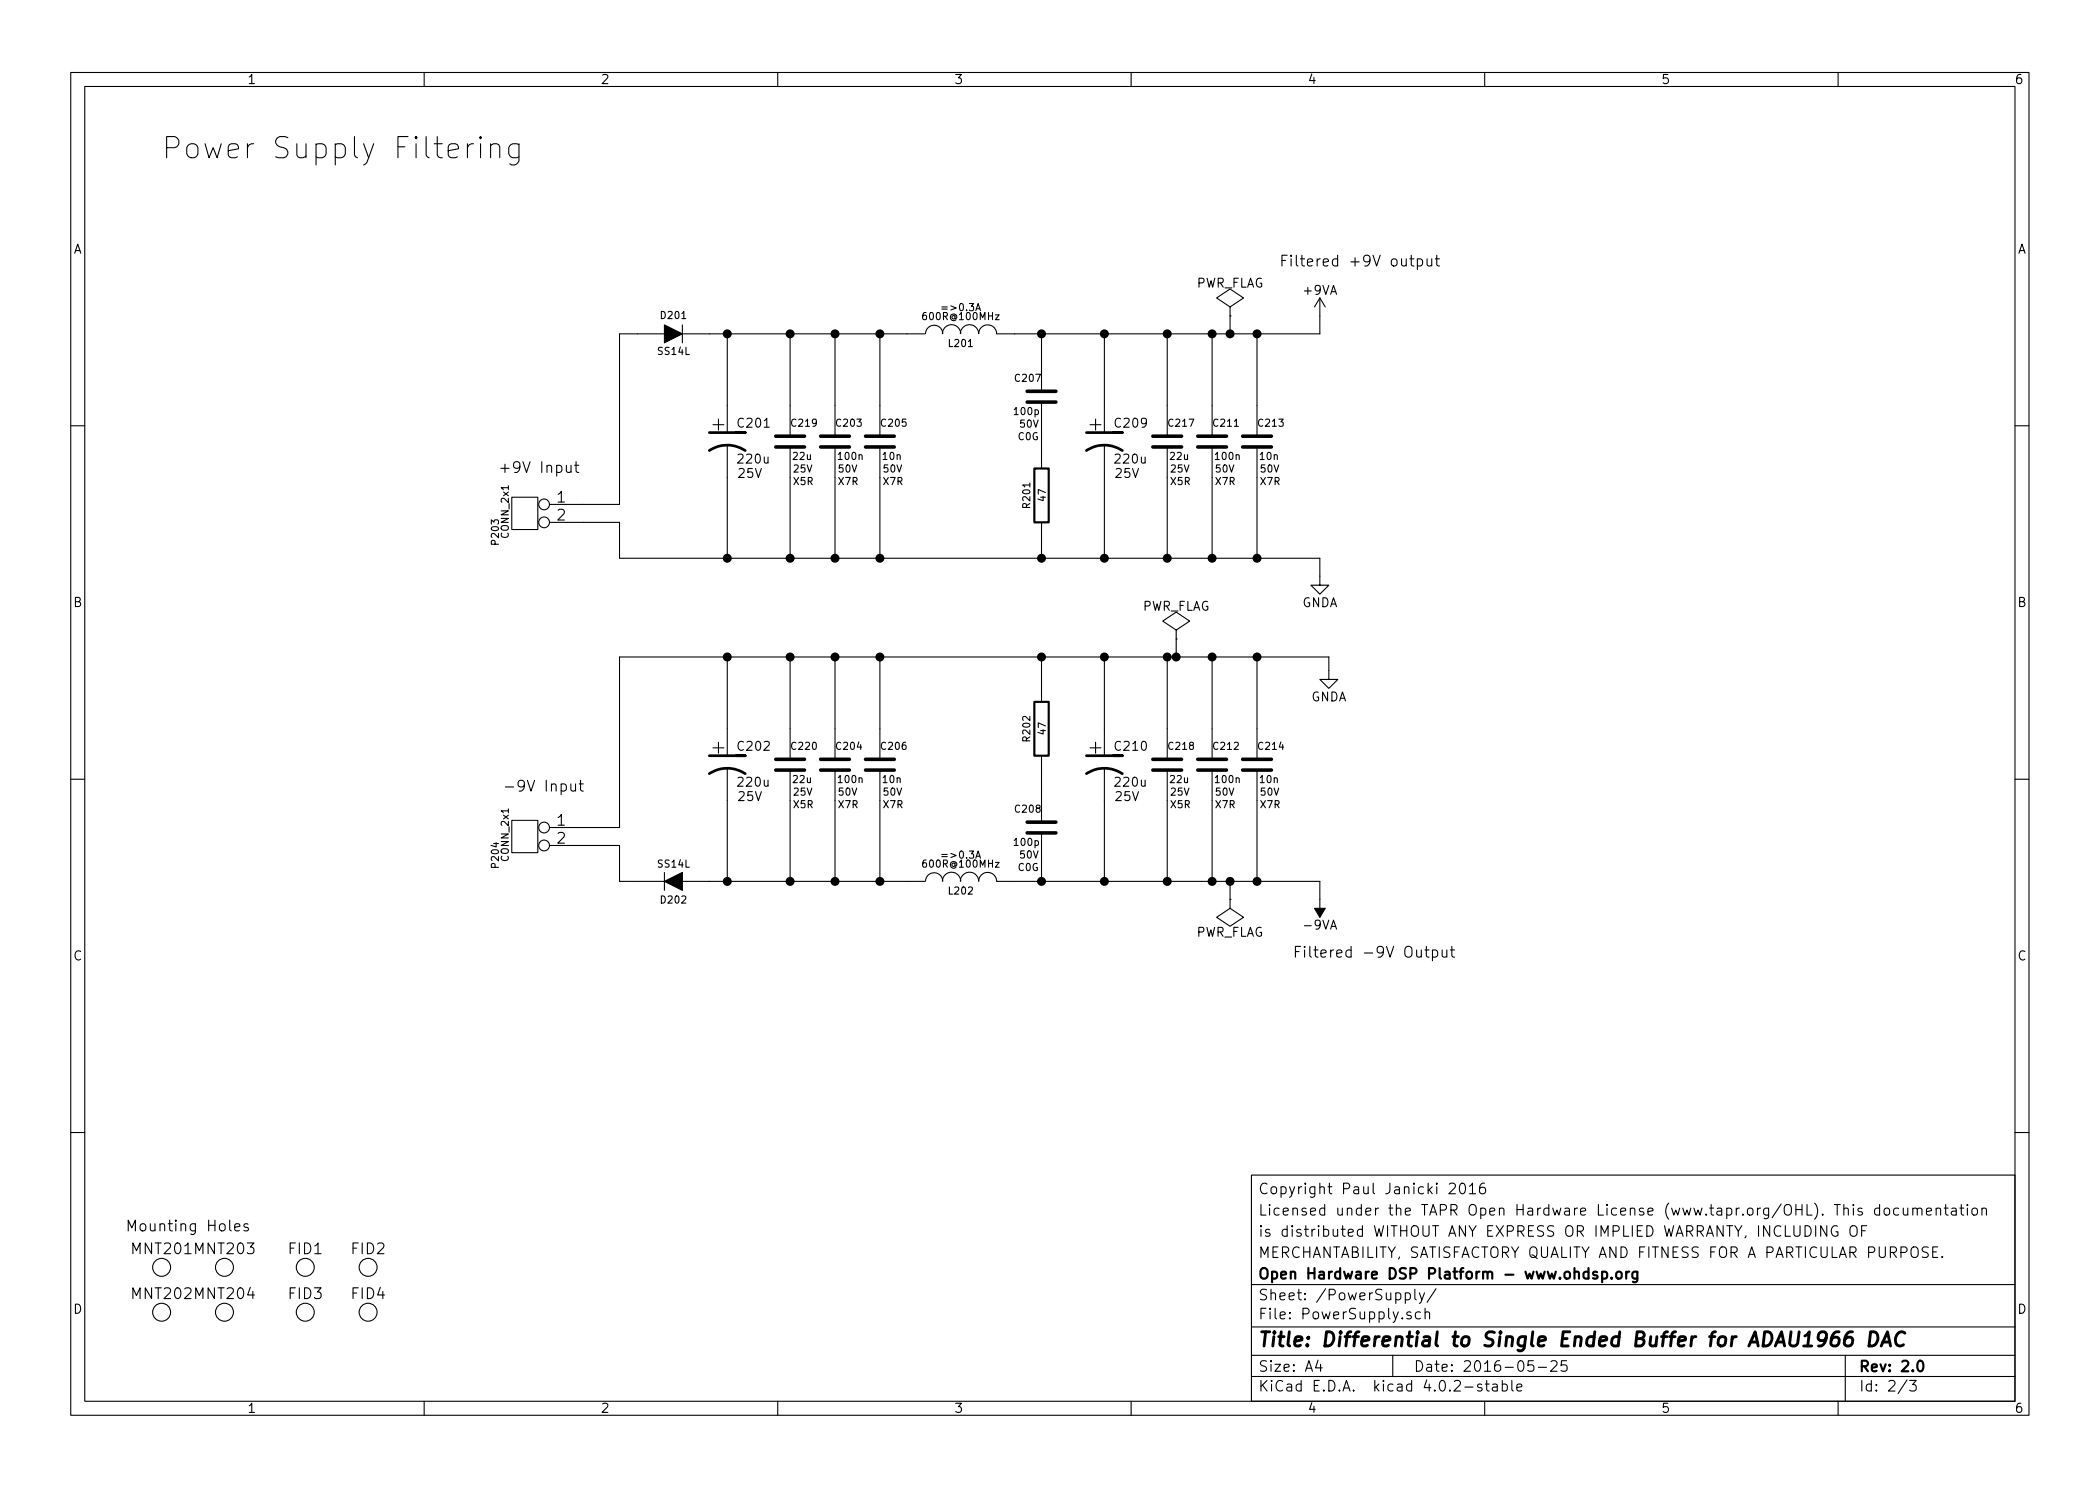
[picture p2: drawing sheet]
<svg xmlns="http://www.w3.org/2000/svg" width="297mm" height="210mm" viewBox="0 0 297 210" stroke-linecap="round" stroke-linejoin="round" font-family="sans-serif">
<g fill="none" stroke="#000" stroke-width=".15">
<path d="M10 10.3h277v189.9h-277zM12 12.2h273v186.1h-273zM60 10.3v1.9M68 19.3l-.2 .2 .2 .1 .1-.1-.1-.2v.3M110 10.3v1.9M160 10.3v1.9M210 10.3v1.9M260 10.3v1.9M66.1 20.3v2M67 20.3a.73 .73 0 0 0-.9 .6M68 20.3v2M69.4 20.6a.76 .76 0 0 1 1.3 .2v1.5"/>
<path d="M69.4 20.3v2M73.4 20.3v2.5a.84 .84 0 0 1-1.3 .4M73.4 20.5a.96 .96 0 0 0-1.4 .4v.9l.1 .2a.99 .99 0 0 0 1.3 .2M199.4 36.6h.6M199.6 36.1v1.3l.1 .2h.3M200.5 36.7a.48 .48 0 0 1 .6 .1l.1 .6a.48 .48 0 0 1-.7 .2M200.5 36.6v1.5M201.9 36.6v.8a.38 .38 0 0 0 .6 .1M202.5 36.6v1M203 36.6h.6M203.2 36.1v1.3l.1 .2h.3M94 47.2h-6.4v24.2h-9.9"/>
<path d="M96.5 47.2h34.3M96.5 46v2.5M102.9 47.2v14M111.8 47.2v14.5M118.1 47.2v14.5M124.5 47.2v14.5M130.9 47.2a1.22 1.22 0 0 1 1.2-1.2 1.22 1.22 0 0 1 1.2 1.2M133.3 47.2a1.3 1.3 0 0 1 1.3-1.3 1.3 1.3 0 0 1 1.3 1.3M135.8 47.2a1.3 1.3 0 0 1 1.3-1.3 1.3 1.3 0 0 1 1.3 1.3 1.27 1.27 0 0 1 1.3-1.2 1.27 1.27 0 0 1 1.3 1.2M138 44l.4-1.1 .3 1.1M138.1 43.7h.5M147.3 47.2v8.2"/>
<path d="M147.3 56.9v9.4M156.2 47.2v14M165.1 47.2v14.5M171.4 47.2v14.5M174 44.7h.1M174 43.4l1.9-1.2-1.9-1.3-1.9 1.3 1.9 1.2v1.3M174 44.7v2.5M177.8 47.2v14.5M186.7 42.2v5h-45.7M186.7 42.2l-.8 1.2M186.7 42.2l.8 1.2M10 60.2h2"/>
<path d="M72.4 70.4h3.7v4.5h-3.7zM77.7 73.9h9.9v5.1h99.1v3.8h1.3l-1.3 1.3-1.3-1.3h1.3M80.1 65.8v.8a.38 .38 0 0 0 .7 .1M80.8 65.8v1M81.3 65.8h.6M81.5 65.3v1.3l.1 .2h.3M102.9 63v16M111.8 63.2v15.8M118.1 63.2v15.8M124.5 63.2v15.8M147.3 73.9v5.1M156.2 63v16"/>
<path d="M165.1 63.2v15.8M171.4 63.2v15.8M177.8 63.2v15.8M285 60.2h2M102.9 93v13.9M111.8 93v14.4M118.1 93v14.4M124.5 93v14.4M147.3 93v6.3M156.2 93v13.9M165.1 93v14.4M166.4 90.4h.1"/>
<path d="M166.4 89.1l1.9-1.2-1.9-1.3-1.9 1.3 1.9 1.2v1.3M166.4 90.4v2.6M171.4 93v14.4M177.8 93v14.4M188 96.1h-1.3l1.3 1.3 1.2-1.3h-1.2v-3.1h-100.4v24.1h-9.9M10 110.3h2M72.4 116.1h3.7v4.5h-3.7zM77.7 119.6h9.9v5.1h6.4M80.7 110.9v.8a.38 .38 0 0 0 .7 .1M81.4 110.9v1M81.9 110.9h.6M82.1 110.4v1.3l.1 .2h.3"/>
<path d="M102.9 108.7v16M111.8 109v15.7M118.1 109v15.7M124.5 109v15.7M147.3 106.9v9.4M147.3 117.9v6.8M156.2 108.7v16M165.1 109v15.7M171.4 109v15.7M177.8 109v15.7M285 110.3h2M94 123.4v2.6"/>
<path d="M96.5 124.7h34.3M130.9 124.7a1.22 1.22 0 0 1 1.2-1.2 1.22 1.22 0 0 1 1.2 1.2M133.3 124.7a1.3 1.3 0 0 1 1.3-1.3 1.3 1.3 0 0 1 1.3 1.3M135.8 124.7a1.3 1.3 0 0 1 1.3-1.3 1.3 1.3 0 0 1 1.3 1.3 1.27 1.27 0 0 1 1.3-1.3 1.27 1.27 0 0 1 1.3 1.3M138 121.4l.4-1 .3 1M138.1 121.2h.5M141 124.7h45.7v5.1M174 127.2h.1M174 127.2v1.3l1.9 1.3-1.9 1.3-1.9-1.3 1.9-1.3M174 124.7v2.5M201.5 134.4h.6M201.8 133.9v1.3v.2h.3"/>
<path d="M202.6 134.5a.48 .48 0 0 1 .7 .1l.1 .5a.48 .48 0 0 1-.8 .3M202.6 134.4v1.5M204 134.4v.8a.38 .38 0 0 0 .6 .1M204.6 134.4v1M205.2 134.4h.5M205.4 133.9v1.3v.2h.3M10 160.2h2M33.2 173.7l.7-.2v-.3l-.5-.1-.2 .3 .1 .7 .1 .1 .5-.1M35.1 173.2l-.4-.1-.2 .3 .1 .2 .5 .1 .1 .2-.1 .2-.1 .1-.5-.1M177 166.3h108v32h-108zM205 167.6l.2-.2 .5 .1a.37 .37 0 0 1 .1 .5l-.9 .9h1M206.6 167.6a.35 .35 0 0 1 .3-.2 .35 .35 0 0 1 .3 .3 .77 .77 0 0 1-.4 1.2 .9 .9 0 0 1-.2-1.3z"/>
<path d="M207.8 167.8l.5-.4v1.5M207.8 168.9h.9M210 167.4a.59 .59 0 0 0-.7 .6v.8l.2 .1h.4l.2-.1v-.5l-.1-.3h-.5l-.2 .3M258.4 173.4v1.5l-.9-1.5v1.5M259.9 173.5a.69 .69 0 0 0-.8 .2 .69 .69 0 0 0 0 .9 .54 .54 0 0 0 .9 .2v-.5h-.3M261.7 173.7l.3-.3a.53 .53 0 0 1 .7 .5v.5a.51 .51 0 0 1-.8 .4 1.05 1.05 0 0 1-.2-1.1zM263.3 174.1h.5M264 173.4h-.7v1.5M265.9 171l-.5-.1-.2 .3v.6l.2 .1h.5M265.9 170.4v1.5M266.6 171.1a.41 .41 0 0 1 .7 .1v.4a.41 .41 0 0 1-.4 .3 .41 .41 0 0 1-.4-.3zM268.6 171l-.5-.1-.3 .3 .1 .6 .2 .1h.5"/>
<path d="M269.2 170.9l.1 1a.4 .4 0 0 0 .5-.1M269.8 170.9v1M270.6 171.1a.38 .38 0 0 1 .6 0v.8M270.6 170.9v1M271.2 171.1a.36 .36 0 0 1 .3-.2 .36 .36 0 0 1 .4 .2v.8M272.5 171.4l.7-.1v-.3l-.5-.1-.2 .2 .1 .8h.1h.5M272.7 176.5l-.2-.1-.5 .1a.35 .35 0 0 0-.1 .4 .35 .35 0 0 0 .3 .2l.4 .2a.35 .35 0 0 1 .1 .3 .35 .35 0 0 1-.2 .3l-.6-.1M273.4 177.1h.5M273.9 171.1a.38 .38 0 0 1 .6 0v.8M273.9 170.9v1M274.1 176.4h-.7v1.5h.7M274.7 177.8h.1l-.1 .1v-.1v.1"/>
<path d="M275 170.9h.6M275.2 170.4v1.3l.2 .2h.2M276.1 171l.1-.1 .5 .1v.9M276.7 171.3l-.5 .1-.2 .2 .1 .3h.1h.5M277.2 170.9h.6M277.4 170.4v1.3l.2 .2h.2M278.3 170.4l-.1 .1 .1 .1 .1-.1-.1-.1v.2M278.3 170.9v1M279 171.1a.41 .41 0 0 1 .7 .1v.4a.41 .41 0 0 1-.4 .3 .41 .41 0 0 1-.4-.3zM280.3 171.1a.38 .38 0 0 1 .7 0v.8M280.3 170.9v1M285 160.2h2"/>
<path d="M60 198.3v1.9M110 198.3v1.9M160 198.3v1.9M177 194.8h108M177 191.8h108M177 187.8h108M177 181.8h108M186.4 192.5l-.3 1h.9M186.8 193v1M197 191.8v3M198.8 183a.48 .48 0 0 1 .6 .1l.1 .1-.1 .6a.48 .48 0 0 1-.6 0M199.6 185.7a.37 .37 0 0 0-.6 .1v.1a.54 .54 0 0 0 .6 .3v.1v.2l-.2 .1-.4-.1"/>
<path d="M200.1 182.4v1.3l.2 .2M200.8 182.9l.3 1M200.9 185.7l-.4-.1-.3 .3 .1 .6 .2 .1 .4-.1M201.5 182.9l-.5 1.4-.2 .1M201.6 185.7a.38 .38 0 0 1 .6 .1v.8M201.6 185.1v1.5M203.1 182.3l-1.2 2M209.6 195.9a.37 .37 0 0 0-.6 .1v.1a.54 .54 0 0 0 .6 .3l.1 .1-.1 .2-.2 .1-.4-.1M210 198.3v1.9M210.1 195.8h.5M210.3 195.3v1.3l.2 .2h.1M211.2 195.9l.1-.1 .4 .1 .1 .9"/>
<path d="M211.8 196.2l-.5 .1-.2 .2 .1 .2 .1 .1 .5-.1M212.5 195.9a.48 .48 0 0 1 .6 .1l.1 .1-.1 .6a.48 .48 0 0 1-.6 0M212.5 195.3v1.5M213.8 195.3v1.3l.2 .2M214.6 196.3l.7-.1-.1-.3-.4-.1-.2 .2v.7l.2 .1 .4-.1M216.9 192.5h-.7l-.1 .7a.62 .62 0 0 1 .7 0l.2 .2-.1 .5-.2 .1h-.4l-.2-.1M217.6 193.5h1.1M219.4 192.7l.2-.2 .5 .1a.37 .37 0 0 1 .1 .6l-.9 .8h.9M221.6 192.5h-.7l-.1 .7a.62 .62 0 0 1 .7 0l.2 .2-.1 .5-.2 .1h-.4l-.2-.1M260 198.3v1.9M261 191.8v6.5M269.7 195.2l-1.2 2"/>
<path d="M270.1 195.3h.9l-.5 .6 .5 .1v.2v.5l-.2 .1h-.5l-.2-.1"/>
<circle cx="77" cy="71.4" r=".76"/>
<circle cx="77" cy="73.9" r=".76"/>
<circle cx="77" cy="119.6" r=".76"/>
<circle cx="77" cy="117.1" r=".76"/>
<circle cx="22.9" cy="179.3" r="1.27"/>
<circle cx="31.7" cy="179.3" r="1.27"/>
<circle cx="43.2" cy="179.3" r="1.27"/>
<circle cx="52.1" cy="179.3" r="1.27"/>
<circle cx="22.9" cy="185.7" r="1.27"/>
<circle cx="31.7" cy="185.7" r="1.27"/>
<circle cx="43.2" cy="185.7" r="1.27"/>
<circle cx="52.1" cy="185.7" r="1.27"/>
</g>
<path d="M146.3 66.3h2v7.6h-2zM146.3 99.3h2v7.6h-2zM226.6 179.9v1.5M230 179.9v1M230.5 179.9l-.3 .1-.2 .2M231.6 179.9v1.2a.39 .39 0 0 1-.6 .3M225.9 180a.37 .37 0 0 0-.6 .1v.1a.54 .54 0 0 0 .6 .3l.1 .1-.1 .2-.1 .1-.5-.1M226.6 180a.48 .48 0 0 1 .7 .1v.1v.6a.48 .48 0 0 1-.7 0M228 180.8v.1l-.1-.1h.1v.1M228.7 180.1a.41 .41 0 0 1 .7 .1v.4a.41 .41 0 0 1-.4 .3 .41 .41 0 0 1-.4-.3zM231.6 180l-.4-.1-.3 .3 .1 .6 .2 .1 .4-.1M271.3 192.7a.35 .35 0 0 1 .4-.2 .35 .35 0 0 1 .3 .3 .77 .77 0 0 1-.4 1.2 .9 .9 0 0 1-.3-1.3z" fill="none" stroke="#000" stroke-width=".3"/>
<path d="M260.1 188.4a.93 .93 0 0 0-1 .9l-.1 .8v.2l.3 .1 .6-.1a.82 .82 0 0 0 .2-.9l-.3-.2a.69 .69 0 0 0-.8 .4M262 188.4a.93 .93 0 0 0-1 .9l-.1 .8v.2l.3 .1 .6-.1a.82 .82 0 0 0 .2-.9l-.3-.2a.69 .69 0 0 0-.8 .4M264.6 188.4h.5a1.03 1.03 0 0 1 .2 1.8l-.5 .2h-.4zM266.1 190.4l.9-2 .4 2M266.3 189.9h1M269.4 188.6a.71 .71 0 0 0-1.1 .3 .98 .98 0 0 0 .4 1.5l.5-.1" fill="none" stroke="#000" stroke-width=".41"/>
<g fill="#000" stroke="#000" stroke-width=".25">
<circle cx="102.9" cy="47.2" r=".51"/>
<circle cx="111.8" cy="47.2" r=".51"/>
<circle cx="118.1" cy="47.2" r=".51"/>
<circle cx="124.5" cy="47.2" r=".51"/>
<circle cx="147.3" cy="47.2" r=".51"/>
<circle cx="156.2" cy="47.2" r=".51"/>
<circle cx="165.1" cy="47.2" r=".51"/>
<circle cx="171.5" cy="47.2" r=".51"/>
<circle cx="174" cy="47.2" r=".51"/>
<circle cx="177.8" cy="47.2" r=".51"/>
<circle cx="102.9" cy="79" r=".51"/>
<circle cx="111.8" cy="79" r=".51"/>
<circle cx="118.1" cy="79" r=".51"/>
<circle cx="124.5" cy="79" r=".51"/>
<circle cx="147.3" cy="79" r=".51"/>
<circle cx="156.2" cy="79" r=".51"/>
<circle cx="165.1" cy="79" r=".51"/>
<circle cx="171.5" cy="79" r=".51"/>
<circle cx="177.8" cy="79" r=".51"/>
<circle cx="102.9" cy="93" r=".51"/>
<circle cx="111.8" cy="93" r=".51"/>
<circle cx="118.1" cy="93" r=".51"/>
<circle cx="124.5" cy="93" r=".51"/>
<circle cx="147.3" cy="93" r=".51"/>
<circle cx="156.2" cy="93" r=".51"/>
<circle cx="165.1" cy="93" r=".51"/>
<circle cx="166.4" cy="93" r=".51"/>
<circle cx="171.5" cy="93" r=".51"/>
<circle cx="177.8" cy="93" r=".51"/>
<circle cx="102.9" cy="124.7" r=".51"/>
<circle cx="111.8" cy="124.7" r=".51"/>
<circle cx="118.1" cy="124.7" r=".51"/>
<circle cx="124.5" cy="124.7" r=".51"/>
<circle cx="147.3" cy="124.7" r=".51"/>
<circle cx="156.2" cy="124.7" r=".51"/>
<circle cx="165.1" cy="124.7" r=".51"/>
<circle cx="171.5" cy="124.7" r=".51"/>
<circle cx="174" cy="124.7" r=".51"/>
<circle cx="177.8" cy="124.7" r=".51"/>
</g>
<path d="M94 46l2.5 1.2-2.5 1.3zM94 124.7l2.5-1.3v2.6zM185.9 128.5h1.6l-.8 1.3z" fill="#000" stroke="#000" stroke-width=".15"/>
<path d="M100.3 63.7a4.6 4.6 0 0 1 5.1 0M100.3 61.2h5.1h-1.3M153.7 63.7a4.6 4.6 0 0 1 5 0M153.7 61.2h5h-1.2M100.3 109.5a4.6 4.6 0 0 1 5.1 0M100.3 106.9h5.1h-1.3M153.7 109.5a4.6 4.6 0 0 1 5 0M153.7 106.9h5h-1.2" fill="none" stroke="#000" stroke-width=".38"/>
<g fill="none" stroke="#000" stroke-width=".51">
<path d="M145.3 56.9h4.1M145.3 55.4h4.1M109.7 63.2h4.1M109.7 61.7h4.1M116.1 63.2h4M116.1 61.7h4M122.4 63.2h4.1M122.4 61.7h4.1M163.1 63.2h4M163.1 61.7h4M169.4 63.2h4.1M169.4 61.7h4.1"/>
<path d="M175.8 63.2h4M175.8 61.7h4M109.7 109h4.1M109.7 107.4h4.1M116.1 109h4M116.1 107.4h4M122.4 109h4.1M122.4 107.4h4.1M145.3 117.9h4.1M145.3 116.3h4.1M163.1 109h4M163.1 107.4h4"/>
<path d="M169.4 109h4.1M169.4 107.4h4.1M175.8 109h4M175.8 107.4h4"/>
</g>
<text font-size="4.2" x="22.9" y="22.5">Power Supply Filtering</text>
<g font-size="2.8">
<text x="100.8" y="61">+</text>
<text x="154.1" y="61">+</text>
<text x="100.8" y="106.7">+</text>
<text x="154.1" y="106.7">+</text>
<text x="178" y="190.5">Title: Differential to Single Ended Buffer for ADAU1966 DAC</text>
</g>
<g font-size="2.1">
<text x="181" y="37.7">Filtered +9V output</text>
<text x="70.5" y="66.9">+9V Input</text>
<text x="78.8" y="71.1">1</text>
<text x="78.8" y="73.7">2</text>
<text x="71.1" y="112">-9V Input</text>
<text x="78.8" y="116.8">1</text>
<text x="78.8" y="119.4">2</text>
<text x="182.9" y="135.5">Filtered -9V Output</text>
<text x="178" y="172">Licensed under the TAPR Open Hardware License (www.tapr.org/OHL). This documentation</text>
<text x="178" y="169">Copyright Paul Janicki 2016</text>
<text x="17.8" y="174.2">Mounting Holes</text>
<text x="18.8" y="177.5">MNT201 MNT203</text>
<text x="40.9" y="177.5">FID1</text>
<text x="49.8" y="177.5">FID2</text>
<text x="178" y="178">MERCHANTABILITY, SATISFACTORY QUALITY AND FITNESS FOR A PARTICULAR PURPOSE.</text>
<text x="178" y="175">is distributed WITHOUT ANY EXPRESS OR IMPLIED WARRANTY, INCLUDING OF</text>
<text x="18.8" y="183.8">MNT202 MNT204</text>
<text x="40.9" y="183.8">FID3</text>
<text x="49.8" y="183.8">FID4</text>
<text x="178" y="184">Sheet: /PowerSupply/</text>
<text x="178" y="181">Open Hardware DSP Platform - www.ohdsp.org</text>
<text x="178" y="186.7">File: PowerSupply.sch</text>
<text x="178" y="196.9">KiCad E.D.A. kicad 4.0.2-stable</text>
<text x="178" y="194.1">Size: A4</text>
<text x="200" y="194.1">Date: 2016-05-25</text>
<text x="263" y="194.1">Rev: 2.0</text>
<text x="263" y="196.9">Id: 2/3</text>
</g>
<g font-size="1.8">
<text x="35" y="11.9">1</text>
<text x="85" y="11.9">2</text>
<text x="135" y="11.9">3</text>
<text x="185" y="11.9">4</text>
<text x="235" y="11.9">5</text>
<text x="285" y="11.9">6</text>
<text x="10.4" y="35.9">A</text>
<text x="285.4" y="35.9">A</text>
<text x="169" y="40.7">PWR_FLAG</text>
<text x="184.5" y="41.7">+9VA</text>
<text x="104.5" y="60.5">C201</text>
<text x="104.5" y="65.6">220u</text>
<text x="157.8" y="60.5">C209</text>
<text x="157.9" y="65.6">220u</text>
<text x="104.5" y="67.6">25V</text>
<text x="157.8" y="67.6">25V</text>
<text x="10.4" y="85.9">B</text>
<text x="161.4" y="86.4">PWR_FLAG</text>
<text x="184.1" y="85.9">GNDA</text>
<text x="285.4" y="85.9">B</text>
<text x="185.4" y="99.2">GNDA</text>
<text x="104.5" y="106.2">C202</text>
<text x="157.8" y="106.2">C210</text>
<text x="104.5" y="113.3">25V</text>
<text x="104.5" y="111.3">220u</text>
<text x="157.8" y="113.3">25V</text>
<text x="157.9" y="111.3">220u</text>
<text x="184.7" y="131.5">-9VA</text>
<text x="10.4" y="135.9">C</text>
<text x="169" y="132.5">PWR_FLAG</text>
<text x="285.4" y="135.9">C</text>
<text x="10.4" y="185.9">D</text>
<text x="285.4" y="185.9">D</text>
<text x="35" y="199.9">1</text>
<text x="85" y="199.9">2</text>
<text x="135" y="199.9">3</text>
<text x="185" y="199.9">4</text>
<text x="235" y="199.9">5</text>
<text x="285" y="199.9">6</text>
</g>
<g font-size="1.4">
<text x="93.6" y="45.1">D201</text>
<text x="130.9" y="45.3">600R@100MHz</text>
<text x="133.6" y="44">=&gt;0.3A</text>
<text x="93.1" y="50.2">SS14L</text>
<text x="134.3" y="49.1">L201</text>
<text x="143.6" y="58.7">100p</text>
<text x="143.7" y="54">C207</text>
<text x="112" y="60.4">C219</text>
<text x="112.2" y="65.1">22u</text>
<text x="118.4" y="60.4">C203</text>
<text x="118.7" y="65.1">100n</text>
<text x="124.7" y="60.4">C205</text>
<text x="124.9" y="65.1">10n</text>
<text x="144" y="62.3">C0G</text>
<text x="144.3" y="60.5">50V</text>
<text x="165.4" y="60.4">C217</text>
<text x="165.6" y="65.1">22u</text>
<text x="171.7" y="60.4">C211</text>
<text x="172" y="65.1">100n</text>
<text x="178.1" y="60.4">C213</text>
<text x="178.3" y="65.1">10n</text>
<text x="112.2" y="68.6">X5R</text>
<text x="112.3" y="66.8">25V</text>
<text x="118.6" y="68.6">X7R</text>
<text x="118.6" y="66.8">50V</text>
<text x="124.9" y="68.6">X7R</text>
<text x="125" y="66.8">50V</text>
<text x="145.7" y="71.8" transform="rotate(-90 145.7 71.8)">R201</text>
<text x="147.9" y="70.9" transform="rotate(-90 147.9 70.9)">47</text>
<text x="165.6" y="68.6">X5R</text>
<text x="165.6" y="66.8">25V</text>
<text x="171.9" y="68.6">X7R</text>
<text x="172" y="66.8">50V</text>
<text x="178.3" y="68.6">X7R</text>
<text x="178.3" y="66.8">50V</text>
<text x="70.6" y="77" transform="rotate(-90 70.6 77)">P203</text>
<text x="72" y="76" transform="rotate(-90 72 76)">CONN_2x1</text>
<text x="112" y="106.1">C220</text>
<text x="118.4" y="106.1">C204</text>
<text x="124.7" y="106.1">C206</text>
<text x="145.7" y="104.8" transform="rotate(-90 145.7 104.8)">R202</text>
<text x="147.9" y="103.9" transform="rotate(-90 147.9 103.9)">47</text>
<text x="165.4" y="106.1">C218</text>
<text x="171.7" y="106.1">C212</text>
<text x="178.1" y="106.1">C214</text>
<text x="112.2" y="110.8">22u</text>
<text x="112.3" y="112.6">25V</text>
<text x="118.6" y="112.6">50V</text>
<text x="118.7" y="110.8">100n</text>
<text x="124.9" y="110.8">10n</text>
<text x="125" y="112.6">50V</text>
<text x="165.6" y="110.8">22u</text>
<text x="165.6" y="112.6">25V</text>
<text x="172" y="112.6">50V</text>
<text x="172" y="110.8">100n</text>
<text x="178.3" y="110.8">10n</text>
<text x="178.3" y="112.6">50V</text>
<text x="112.2" y="114.3">X5R</text>
<text x="118.6" y="114.3">X7R</text>
<text x="124.9" y="114.3">X7R</text>
<text x="143.6" y="119.7">100p</text>
<text x="143.7" y="115">C208</text>
<text x="165.6" y="114.3">X5R</text>
<text x="171.9" y="114.3">X7R</text>
<text x="178.3" y="114.3">X7R</text>
<text x="70.6" y="122.7" transform="rotate(-90 70.6 122.7)">P204</text>
<text x="72" y="121.8" transform="rotate(-90 72 121.8)">CONN_2x1</text>
<text x="93.1" y="122.8">SS14L</text>
<text x="130.9" y="122.8">600R@100MHz</text>
<text x="133.6" y="121.5">=&gt;0.3A</text>
<text x="144" y="123.2">C0G</text>
<text x="144.3" y="121.5">50V</text>
<text x="93.6" y="127.8">D202</text>
<text x="134.3" y="126.6">L202</text>
</g>
</svg>
